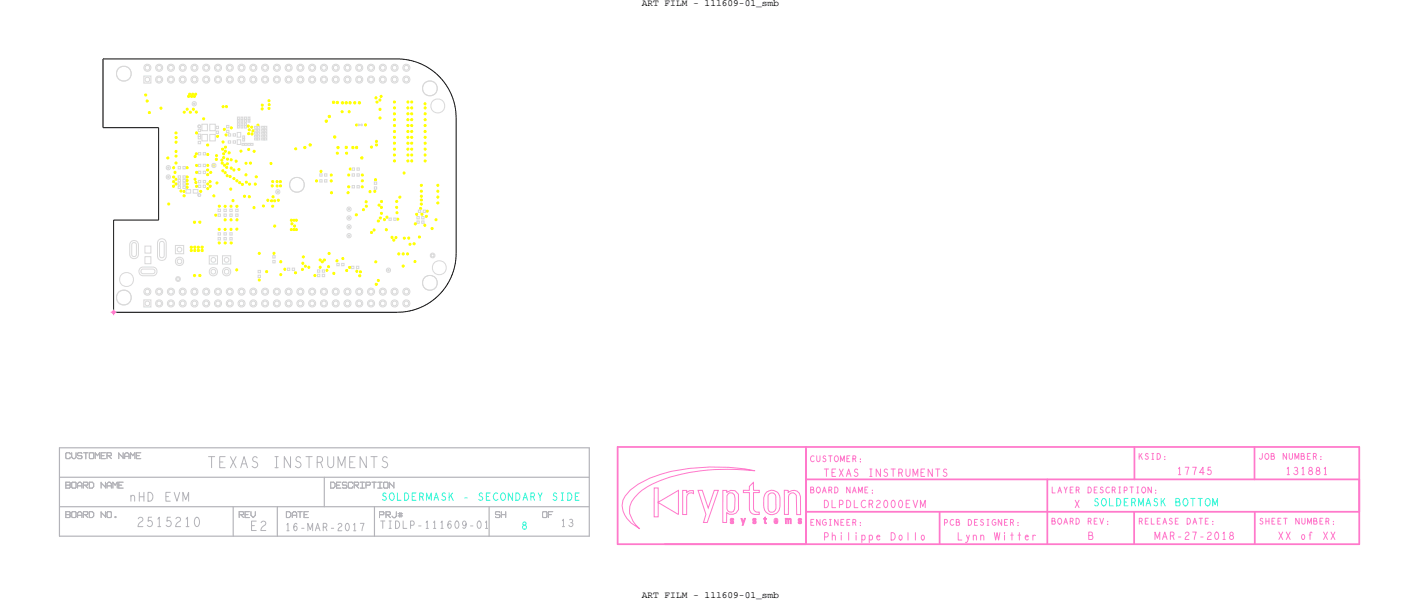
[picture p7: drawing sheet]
<svg xmlns="http://www.w3.org/2000/svg" width="306mm" height="130mm" viewBox="0 0 306 130" stroke-linecap="round" stroke-linejoin="round" font-family="sans-serif">
<!-- layer: Board Outline -->
<path d="M22.2 12.7v14.8zM22.2 12.7h63.5zM85.7 12.7a12.7 12.7 0 0 1 12.7 12.7M22.2 27.5h12zM34.2 27.5v19.9zM98.4 25.4v29.2zM24.5 47.4h9.7zM24.5 47.4v19.9zM98.4 54.6a12.7 12.7 0 0 1-12.7 12.7M24.5 67.3h61.2z" fill="none" stroke="#000" stroke-width=".22"/>
<!-- layer: Components -->
<g fill="none" stroke="#ff79cb" stroke-width=".38">
<path d="M133.3 96.3h160zM133.3 96.3v21zM173.9 97v20.3zM173.9 96.3v21zM244.8 96.3v7zM270.7 96.3v7zM293.3 96.3v21zM133.3 117.3h40.6zM143.4 117.3h149.9zM173.9 110.3h119.4zM173.9 103.3h119.4zM202.7 110.3v7z"/>
<path d="M226 103.3v14zM244.7 110.3v7zM270.8 110.3v7zM293.3 103.3v7z"/>
</g>
<g fill="none" stroke="#ff79cb" stroke-width=".22">
<path d="M136 105.6a22.5 22.5 0 0 1 12.8-4.6 44.6 44.6 0 0 1 14 .5 44.5 44.5 0 0 0-20.4 2.1 11.4 11.4 0 0 0-6.1 4.5 4.3 4.3 0 0 0 .9 5.1l.8 .8a6.2 6.2 0 0 1-3.8-5l.2-1.2 .5-.9zM141.2 105.2h.8v3.1l4.4-2.6-.1 5.2-4.3-2.6v3.1h-.8zM147.3 105.7h.9v.5l.6-.4 .8-.1v.7l-.4-.2-.5 .1-.4 .3-.1 .5v3.8h-.9zM150.6 105.7h.9l1.3 3.8 1.3-3.8h.9l-2.4 6.9h-.8l.5-1.7zM156 105.7h.8v.4l.9-.4 .9 .1 .7 .7 .1 3.3a1.6 1.6 0 0 1-2.6 .7v2.1h-.8zM157.1 106.5l.3-.3a1.12 1.12 0 0 1 1.1 .5l.1 .8-.1 2.2-.3 .6a.9 .9 0 0 1-.9 0 .9 .9 0 0 1-.4-.9v-2.5zM157.7 111.8l.4-.1 .2 .2-.2 .2-.2-.2-.1 .1a.42 .42 0 0 1 .5 .4 .42 .42 0 0 1-.3 .5l-.4-.1a.18 .18 0 0 1 .1-.3 .18 .18 0 0 1 .2 .2l.2-.1a.57 .57 0 0 1-.4-.8zM159.9 111.8h.2l.3 .7 .2-.8h.3l-.5 1.5h-.2l.1-.4zM160.4 105.7h1.3v-.9l.8-.8 .1 1.7h1.2v.5h-1.2v3.4a.96 .96 0 0 0 1.2 .8v.5h-1a1.25 1.25 0 0 1-1.1-1.4v-3.3h-1.3zM162.5 111.8h.5l.1 .2-.5-.1 .5 .4 .1 .3-.2 .3-.5-.1a.18 .18 0 0 1-.1-.1 .18 .18 0 0 1 .1-.2 .18 .18 0 0 1 .2 .2l.3-.1a.57 .57 0 0 1-.5-.8zM165 111.5h.2v.3h.2v.1h-.2l.1 1-.3-.2-.1-.8-.1-.1 .2-.1zM165.4 106.1a1.84 1.84 0 0 1 2.3 0l.2 .2a3.5 3.5 0 0 1 .4 2.9 1.76 1.76 0 0 1-1.9 1.7 1.76 1.76 0 0 1-1.6-1.9v-1.7l.3-.8z"/>
<path d="M165.9 106.5a.9 .9 0 0 1 1.1-.1 .9 .9 0 0 1 .4 1.1v2.1a.86 .86 0 0 1-.9 .8 .86 .86 0 0 1-.8-.9v-2.4zM167.1 111.8l.4-.1a.45 .45 0 0 1 .3 .7h-.6l.1 .3 .5-.2a.42 .42 0 0 1-.6 .3 .42 .42 0 0 1-.2-.6zM167.3 111.9h.3v.3h-.3zM169.2 105.7h.8l.1 .5a1.54 1.54 0 0 1 1.6-.4 1.54 1.54 0 0 1 1 1.2v3.9h-.8l-.1-4.2a.87 .87 0 0 0-.9-.5 .87 .87 0 0 0-.8 .8v3.9h-.8zM169.4 111.7l1.2 .1 .1 1.1h-.2v-.8l-.2-.2-.1 .1v.8l-.2 .1v-.8l-.2-.2-.1 .2v.8h-.2zM172.3 111.8h.5l.2 .1-.2 .2-.3-.2-.1 .2a.42 .42 0 0 1 .5 .3 .42 .42 0 0 1-.3 .5l-.3-.1a.18 .18 0 0 1 0-.3 .18 .18 0 0 1 .3 .2l.2-.1a.57 .57 0 0 1-.5-.8z"/>
</g>
<g fill="none" stroke="#b3b3b9" stroke-width=".22">
<path d="M14.2 98.7l.2 .2zM14.2 97.7v1zM14.4 98.9h.6zM14.4 97.6l-.2 .1zM14.4 97.6h.6zM15 97.6l.1 .1zM15.1 98.7l-.1 .2zM15.1 98.5v.2zM15.1 97.7v.2zM15.5 98.5l.3 .4zM15.5 97.6v.9zM15.8 98.9h.3z"/>
<path d="M16.4 97.6v.9zM16.4 98.5l-.3 .4zM16.7 98.1l.2 .1zM16.7 97.7v.4zM16.7 98.7l.2 .2zM16.9 97.6h.6zM16.9 98.9h.6zM16.9 98.2h.6zM16.9 97.6l-.2 .1zM17.5 97.6l.2 .1zM17.5 98.2l.2 .2zM17.7 98.7l-.2 .2z"/>
<path d="M17.7 98.4v.3zM18 97.6h.5zM18.5 97.6v1.3zM18.5 97.6h.5zM19.3 97.7v1zM19.3 98.7l.1 .2zM19.4 97.6h.7zM19.4 97.6l-.1 .1zM19.4 98.9h.7zM20.1 97.6l.1 .1zM20.2 98.7l-.1 .2zM20.2 97.7v1z"/>
<path d="M20.5 97.6l.5 .6zM20.5 97.6v1.3zM21.5 97.6l-.5 .6zM21.5 97.6v1.3zM21.8 98.2h.7zM21.8 97.6h1zM21.8 97.6v1.3zM21.8 98.9h1zM23.1 97.6h.8zM23.1 97.6v1.3zM23.1 98.2h.8zM23.4 98.2l.6 .7z"/>
<path d="M23.9 98.2l.1-.1zM23.9 97.6l.1 .1zM24 97.7v.4zM25.6 97.6v1.3zM25.6 97.7l1 1zM26.6 97.6v1.3zM26.9 97.9l.3-.3zM26.9 98.4h.9zM26.9 97.9v1zM27.2 97.6h.3zM27.5 97.6l.3 .3zM27.8 97.9v1z"/>
<path d="M28.2 97.6l.5 .6zM28.2 97.6v1.3zM29.1 97.6l-.4 .6zM29.1 97.6v1.3zM29.4 98.2h.7zM29.4 97.6h1zM29.4 97.6v1.3zM29.4 98.9h1zM14.2 104.6h.8zM14.2 103.9h.8zM14.2 110.3h.8zM14.2 103.9v1.3z"/>
<path d="M14.2 105.2h.8zM14.2 110.3v1.3zM14.2 111.6h.8zM14.2 110.9h.8zM15 104.6l.1-.2zM15 110.9l.1-.1zM15 103.9l.1 .2zM15 104.6l.1 .1zM15 110.3l.1 .1zM15 110.9l.1 .2zM15.1 105l-.1 .2zM15.1 111.4l-.1 .2z"/>
<path d="M15.1 104.1v.3zM15.1 104.7v.3zM15.1 110.4v.4zM15.1 111.1v.3zM15.5 104.1v.9zM15.5 105l.1 .2zM15.5 110.4v1zM15.5 111.4l.1 .2zM15.6 103.9l-.1 .2zM15.6 105.2h.7zM15.6 110.3l-.1 .1zM15.6 111.6h.7z"/>
<path d="M15.6 103.9h.7zM15.6 110.3h.7zM16.3 103.9l.1 .2zM16.3 110.3l.1 .1zM16.4 104.1v.9zM16.4 110.4v1zM16.4 105l-.1 .2zM16.4 111.4l-.1 .2zM16.7 104.2v1zM16.7 104.7h1zM16.7 110.6l.4-.3zM16.7 110.6v1z"/>
<path d="M16.7 111.1h1zM16.7 104.2l.4-.3zM17.1 103.9h.3zM17.1 110.3h.3zM17.4 103.9l.3 .3zM17.4 110.3l.3 .3zM17.7 104.2v1zM17.7 110.6v1zM18 103.9v1.3zM18 104.6h.8zM18 110.3h.8zM18 110.3v1.3z"/>
<path d="M18 103.9h.8zM18 110.9h.8zM18.3 104.6l.6 .6zM18.3 110.9l.6 .7zM18.8 103.9l.1 .2zM18.8 110.3l.1 .1zM18.9 104.1v.3zM18.9 110.8l-.1 .1zM18.9 110.4v.4zM18.9 104.4l-.1 .2zM19.3 103.9v1.3zM19.3 105.2h.6z"/>
<path d="M19.3 110.3v1.3zM19.3 111.6h.6zM19.3 103.9h.6zM19.3 110.3h.6zM19.9 103.9l.3 .3zM19.9 110.3l.3 .3zM20.2 104.2v.7zM20.2 110.6v.6zM20.2 104.9l-.3 .3zM20.2 111.2l-.3 .4zM21.8 103.9v1.3zM21.8 110.3v1.3z"/>
<path d="M21.8 110.4l1 1zM21.8 104.1l1 .9zM22.8 103.9v1.3zM22.8 110.3v1.3zM23.1 104.2v1zM23.1 104.7h.9zM23.1 110.4v1zM23.1 111.4l.1 .2zM23.1 104.2l.3-.3zM23.2 110.3l-.1 .1zM23.2 111.6h.7zM23.2 110.3h.7z"/>
<path d="M23.4 103.9h.3zM23.7 103.9l.3 .3zM23.9 110.3l.1 .1zM24 111.4l-.1 .2zM24 104.2v1zM24 110.4v1zM24.4 103.9v1.3zM24.4 103.9l.4 .7zM24.8 111.4h.2zM24.8 111.4v.2zM24.8 111.6h.2zM25 111.4v.2z"/>
<path d="M25.3 103.9l-.5 .7zM25.3 103.9v1.3zM25.6 105.2h1zM25.6 103.9v1.3zM25.6 103.9h1zM25.6 104.6h.7zM51.6 110.3h.8zM51.6 110.3v1.3zM51.6 110.9h.8zM51.9 110.9l.7 .7zM52.4 110.9l.2-.1zM52.4 110.3l.2 .1z"/>
<path d="M52.6 110.4v.4zM52.9 110.3h.9zM52.9 110.3v1.3zM52.9 110.9h.6zM52.9 111.6h.9zM54.2 110.3v.8zM55.1 110.3v.8zM61.8 110.3v1.3zM61.8 111.6h.6zM61.8 110.3h.6zM62.4 110.3l.3 .3zM62.7 110.6v.6z"/>
<path d="M62.7 111.2l-.3 .4zM63.1 110.6l.3-.3zM63.1 110.6v1zM63.1 111.1h.9zM63.4 110.3h.3zM63.7 110.3l.3 .3zM64 110.6v1zM64.3 110.3h.4zM64.7 110.3h.5zM64.7 110.3v1.3zM65.6 110.3h.9zM65.6 110.3v1.3z"/>
<path d="M65.6 110.9h.6zM65.6 111.6h.9zM71.3 103.9h.7zM71.3 103.9v1.3zM71.3 105.2h.7zM72 103.9l.3 .3zM72.3 104.9l-.3 .3zM72.3 104.2v.7zM72.6 104.6h.7zM72.6 103.9h1zM72.6 103.9v1.3zM72.6 105.2h1z"/>
<path d="M73.9 104.4l.1 .2zM73.9 104.1l.1-.2zM73.9 104.1v.3zM73.9 105l.1 .2zM74 103.9h.7zM74 105.2h.7zM74 104.6h.7zM74.7 103.9l.1 .2zM74.7 104.6l.1 .1zM74.8 105l-.1 .2zM74.8 104.7v.3zM75.2 105l.1 .2z"/>
<path d="M75.2 104.1v.9zM75.3 105.2h.6zM75.3 103.9l-.1 .2zM75.3 103.9h.6zM75.9 103.9l.2 .2zM76.1 104.9v.1zM76.1 104.1v.1zM76.1 105l-.2 .2zM76.4 103.9h.8zM76.4 103.9v1.3zM76.4 104.6h.8zM76.8 104.6l.6 .6z"/>
<path d="M77.2 104.6l.2-.2zM77.2 103.9l.2 .2zM77.4 104.1v.3zM77.7 105.2h.9zM77.7 103.9h.9zM78.2 103.9v1.3zM79 103.9h.8zM79 103.9v1.3zM79 104.6h.8zM79.8 103.9l.1 .2zM79.9 104.4l-.1 .2zM79.9 104.1v.3z"/>
<path d="M80.2 103.9h.5zM80.7 103.9h.5zM80.7 103.9v1.3zM81.5 105.2h.9zM81.5 103.9h.9zM81.9 110.3h.8zM81.9 110.3v1.3zM81.9 110.9h.8zM82 103.9v1.3zM82.7 110.3l.1 .2zM82.8 104.1v.9zM82.8 105l.1 .2z"/>
<path d="M82.8 110.8l-.1 .1zM82.8 110.5v.3zM82.9 103.9h.7zM82.9 103.9l-.1 .2zM82.9 105.2h.7zM83.3 110.3h.8zM83.3 110.3v1.3zM83.3 110.9h.8zM83.6 103.9l.1 .2zM83.6 110.9l.6 .7zM83.7 105l-.1 .2zM83.7 104.1v.9z"/>
<path d="M84 103.9v1.3zM84 104.1l1 .9zM84.1 110.9l.1-.1zM84.1 110.3l.1 .2zM84.2 110.5v.3zM85 103.9v1.3zM85.5 110.3v1zM85.9 111.2h1zM85.9 110.7h1zM86.2 110.5v1zM86.5 110.5v1zM106.9 110.4l.2-.1z"/>
<path d="M106.9 110.4v.4zM106.9 111.4l.2 .2zM106.9 110.8l.2 .1zM107.1 110.3h.6zM107.1 111.6h.6zM107.1 110.9h.6zM107.7 110.9l.1 .2zM107.7 110.3l.1 .1zM107.8 111.1v.3zM107.8 111.4l-.1 .2zM108.2 110.3v1.3zM108.2 110.9h.9z"/>
<path d="M109.1 110.3v1.3zM117.1 110.4v1zM117.1 111.4l.1 .2zM117.2 110.3h.7zM117.2 110.3l-.1 .1zM117.2 111.6h.7zM117.9 110.3l.1 .1zM118 111.4l-.1 .2zM118 110.4v1zM118.3 110.3h1zM118.3 110.3v1.3zM118.3 110.9h.7z"/>
</g>
<path d="M12.8 96.5v19.1zM12.8 96.5h114.3zM127.2 96.5v19.1zM12.8 102.9h114.3zM12.8 115.6h114.4zM12.8 109.2h114.3zM50.3 109.2v6.4zM59.8 109.2v6.4zM70 102.9v6.3zM80.8 109.2v6.4zM105.5 109.2v6.4z" fill="none" stroke="#b3b3b9" stroke-width=".25"/>
<!-- layer: Nets -->
<g fill="none" stroke="#d9d9d9" stroke-width=".22">
<path d="M31 16.4h1.6v1.5h-1.6zM36.2 38.1l.1-.1 .2 .2-.2 .1zM36.2 36.1l.1-.1 .2 .2-.2 .1zM38.4 37.9h.6v.5h-.6zM38.4 35.9h.6v.5h-.6zM38.4 39.4h.6v.5h-.6zM38.4 38.7h.6v.5h-.6zM39.5 39.4h.5v.5h-.5zM39.5 38.7h.5v.5h-.5zM39.5 35.9h.5v.5h-.5zM39.5 37.9h.5v.5h-.5zM41.8 22.3l.1-.1 .1 .2-.1 .1z"/>
<path d="M42.8 29.4h.5v.5h-.5zM42.8 28.9h.5v.5h-.5zM42.8 30.5h.5v.5h-.5zM42.8 27.9h.5v.5h-.5zM42.8 27h.4v.5h-.4zM42.8 36.9h.5v.5h-.5zM42.8 35.4h.5v.5h-.5zM42.8 39.9h.5v.5h-.5zM42.8 38.9h.5v.5h-.5zM42.8 32.9h.5v.5h-.5zM43.6 29h1.2v1.4h-1.2zM43.6 26.8h1.2v1.4h-1.2z"/>
<path d="M43.9 32.9h.5v.5h-.5zM43.9 39.9h.5v.5h-.5zM43.9 38.9h.5v.5h-.5zM43.9 35.4h.5v.5h-.5zM43.9 36.9h.5v.5h-.5zM45.3 29h1.2v1.4h-1.2zM45.3 26.8h1.2v1.4h-1.2zM46 35.6l.2-.1 .1 .2-.1 .1zM46.6 27.2h.5v.5h-.5zM46.6 28.3h.5v.5h-.5zM48.9 28.1h.5v.5h-.5zM48.9 27h.5v.5h-.5z"/>
<path d="M49.3 30.4h.5v.5h-.5zM49.3 28.8h.5v.5h-.5zM50.3 30.4h.5v.5h-.5zM50.3 28.8h.5v.5h-.5zM51.2 28.5h.7v1.1h-.7zM51.2 30.1h.7v1h-.7zM51.2 25.8h.4v.5h-.4zM51.2 25.2h.4v.5h-.4zM51.2 26.5h.4v.5h-.4zM51.2 27.1h.4v.5h-.4zM52 25.8h.4v.5h-.4zM52 25.2h.4v.5h-.4z"/>
<path d="M52 26.5h.4v.5h-.4zM52 27.1h.4v.5h-.4zM52.2 30.9h.5v.4h-.5zM52.4 29.3h.4v.5h-.4zM52.4 29.9h.4v.5h-.4zM52.8 26.5h.4v.5h-.4zM52.8 27.1h.4v.5h-.4zM52.8 25.8h.4v.5h-.4zM52.8 25.2h.4v.5h-.4zM52.8 30.9h.5v.4h-.5zM53.5 30.9h.5v.4h-.5zM53.5 25.8h.4v.5h-.4z"/>
<path d="M53.5 25.2h.4v.5h-.4zM54.1 30.9h.5v.4h-.5zM54.9 27.2h.6v.4h-.6zM54.9 27.9h.6v.4h-.6zM54.9 29.1h.6v.4h-.6zM54.9 29.8h.6v.4h-.6zM54.9 28.5h.6v.4h-.6zM55.5 27.2h.6v.4h-.6zM55.5 27.9h.6v.4h-.6zM55.5 29.1h.6v.4h-.6zM55.5 29.8h.6v.4h-.6zM55.5 28.5h.6v.4h-.6z"/>
<path d="M56.5 27.2h.5v.4h-.5zM56.5 27.9h.5v.4h-.5zM56.5 29.8h.5v.4h-.5zM56.5 29.1h.5v.4h-.5zM56.5 28.5h.5v.4h-.5zM57.1 27.2h.5v.4h-.5zM57.1 27.9h.5v.4h-.5zM57.1 29.8h.5v.4h-.5zM57.1 29.1h.5v.4h-.5zM57.1 28.5h.5v.4h-.5zM69 37.5h.5v.5h-.5zM69 38.7h.5v.5h-.5z"/>
<path d="M70 37.5h.5v.5h-.5zM70 38.7h.5v.5h-.5zM76 36.2h.5v.5h-.5zM76 37.5h.5v.5h-.5zM77 36.2h.5v.5h-.5zM77 37.5h.5v.5h-.5zM77.3 26.8l.3 .2-.3 .1zM77.8 26.9l.3-.1 .1 .2-.2 .1zM80.8 39.2h.5v.5h-.5zM28.4 52a.95 .95 0 0 1 1.5 .8v2a.94 .94 0 0 1-1 1 .94 .94 0 0 1-.9-1v-2zM28.5 52.5l.6-.2 .3 .5v2l-.3 .5-.6-.2-.1-.3zM30.1 57.9l.8-.3h2a.94 .94 0 0 1 1 .9 .94 .94 0 0 1-1 .9h-2a.94 .94 0 0 1-.8-.5 .94 .94 0 0 1 0-1z"/>
<path d="M30.6 58.1l2.3-.1 .4 .1 .1 .5-.5 .4h-2l-.5-.4zM31.3 55.3h1.3v1.5h-1.3zM31.3 53h1.3v1.6h-1.3zM34.4 51.6a.95 .95 0 0 1 1.5 .8v2.8a.94 .94 0 0 1-1 .9 .94 .94 0 0 1-.9-.9v-2.8zM34.5 52.2l.6-.2 .3 .5v2.6l-.3 .5-.6-.2-.1-.3zM37.8 52.9h1.8v1.8h-1.8zM38.2 59.9h.4v.5h-.4zM38.4 40.1h.6v.5h-.6zM39.5 40.1h.5v.5h-.5zM40.1 40.9h1v.7h-1zM41.7 40.9h1v.7h-1zM42.8 41.8h.4v.5h-.4z"/>
<path d="M45.1 55.1h1.8v1.8h-1.8zM47.1 50.2h.5v.5h-.5zM47.1 51.2h.5v.5h-.5zM47.1 45.1h.5v.5h-.5zM47.1 46.1h.5v.5h-.5zM48 55.1h1.8v1.8h-1.8zM48.3 45.1h.5v.5h-.5zM48.3 50.2h.5v.5h-.5zM48.3 51.2h.5v.5h-.5zM48.3 46.1h.5v.5h-.5zM49.6 45.1h.5v.5h-.5zM49.6 50.2h.5v.5h-.5z"/>
<path d="M49.6 51.2h.5v.5h-.5zM49.6 46.1h.5v.5h-.5zM50.9 45.1h.5v.5h-.5zM50.9 46.1h.5v.5h-.5zM55.7 58.3h.5v.5h-.5zM55.7 59.3h.5v.5h-.5zM58.9 55.1h.5v.5h-.5zM58.9 56.1h.5v.6h-.5zM59.8 41.3l.1-.1 .2 .2-.2 .1zM62 57.8h.5v.5h-.5zM63.1 57.8h.5v.5h-.5zM68.5 59.1h.5v.5h-.5z"/>
<path d="M68.5 58.2h.5v.5h-.5zM69.5 58.2h.6v.5h-.6zM69.5 59.1h.6v.5h-.6zM72.7 56.8h.5v.5h-.5zM73.7 56.8h.5v.5h-.5zM75.2 46.9l.1-.1 .1 .3h-.1zM75.2 45l.1-.1 .1 .3h-.1zM75.2 48.8l.1-.1 .1 .3h-.1zM75.2 50.7l.1-.1 .1 .3-.1 .1zM75.9 57.4h.5v.5h-.5zM76 40h.5v.5h-.5zM76.9 57.4h.5v.5h-.5z"/>
<path d="M77 40h.5v.5h-.5zM80.8 40.3h.5v.5h-.5zM83.7 58.2l.1-.1 .2 .2-.2 .1zM83.9 47h.5v.5h-.5zM85 47h.5v.5h-.5zM90 47.6h.5v.5h-.5zM90 46.7h.5v.5h-.5zM90.3 45.3h.5v.5h-.5zM91 46.7h.5v.5h-.5zM91 47.6h.5v.5h-.5zM91.3 45.3h.5v.5h-.5zM93.1 54.9h.5v.4h-.5z"/>
<path d="M31 64.6h1.6v1.6h-1.6z"/>
<circle cx="26.7" cy="15.9" r="1.6"/>
<circle cx="31.8" cy="17.1" r=".51"/>
<circle cx="31.8" cy="14.6" r=".51"/>
<circle cx="31.8" cy="14.6" r=".77"/>
<circle cx="34.3" cy="14.6" r=".51"/>
<circle cx="34.3" cy="17.1" r=".51"/>
<circle cx="34.3" cy="17.2" r=".77"/>
<circle cx="34.3" cy="14.6" r=".77"/>
<circle cx="36.9" cy="17.1" r=".51"/>
<circle cx="36.9" cy="14.6" r=".51"/>
<circle cx="36.9" cy="17.2" r=".77"/>
<circle cx="36.9" cy="14.6" r=".77"/>
<circle cx="39.4" cy="14.6" r=".51"/>
<circle cx="39.4" cy="17.1" r=".51"/>
<circle cx="39.4" cy="14.6" r=".77"/>
<circle cx="39.4" cy="17.2" r=".77"/>
<circle cx="42" cy="14.6" r=".51"/>
<circle cx="42" cy="17.1" r=".51"/>
<circle cx="42" cy="17.2" r=".77"/>
<circle cx="42" cy="14.6" r=".77"/>
<circle cx="44.5" cy="14.6" r=".51"/>
<circle cx="44.5" cy="17.1" r=".51"/>
<circle cx="44.5" cy="14.6" r=".77"/>
<circle cx="44.5" cy="17.2" r=".77"/>
<circle cx="47" cy="14.6" r=".51"/>
<circle cx="47" cy="17.1" r=".51"/>
<circle cx="47" cy="14.6" r=".77"/>
<circle cx="47" cy="17.2" r=".77"/>
<circle cx="49.6" cy="14.6" r=".51"/>
<circle cx="49.6" cy="17.1" r=".51"/>
<circle cx="49.6" cy="14.6" r=".77"/>
<circle cx="49.6" cy="17.2" r=".77"/>
<circle cx="52.1" cy="17.1" r=".51"/>
<circle cx="52.1" cy="14.6" r=".51"/>
<circle cx="52.1" cy="14.6" r=".77"/>
<circle cx="52.1" cy="17.2" r=".77"/>
<circle cx="54.7" cy="17.1" r=".51"/>
<circle cx="54.7" cy="14.6" r=".51"/>
<circle cx="54.7" cy="14.6" r=".77"/>
<circle cx="54.7" cy="17.2" r=".77"/>
<circle cx="57.2" cy="14.6" r=".51"/>
<circle cx="57.2" cy="17.1" r=".51"/>
<circle cx="57.2" cy="17.2" r=".77"/>
<circle cx="57.2" cy="14.6" r=".77"/>
<circle cx="59.7" cy="14.6" r=".51"/>
<circle cx="59.7" cy="17.1" r=".51"/>
<circle cx="59.7" cy="14.6" r=".77"/>
<circle cx="59.7" cy="17.2" r=".77"/>
<circle cx="62.3" cy="17.1" r=".51"/>
<circle cx="62.3" cy="14.6" r=".51"/>
<circle cx="62.3" cy="14.6" r=".77"/>
<circle cx="62.3" cy="17.2" r=".77"/>
<circle cx="64.8" cy="17.1" r=".51"/>
<circle cx="64.8" cy="14.6" r=".51"/>
<circle cx="64.8" cy="14.6" r=".77"/>
<circle cx="64.8" cy="17.2" r=".77"/>
<circle cx="67.4" cy="14.6" r=".51"/>
<circle cx="67.4" cy="17.1" r=".51"/>
<circle cx="67.4" cy="17.2" r=".77"/>
<circle cx="67.4" cy="14.6" r=".77"/>
<circle cx="69.9" cy="17.1" r=".51"/>
<circle cx="69.9" cy="14.6" r=".51"/>
<circle cx="69.9" cy="14.6" r=".77"/>
<circle cx="69.9" cy="17.2" r=".77"/>
<circle cx="72.4" cy="14.6" r=".51"/>
<circle cx="72.4" cy="17.1" r=".51"/>
<circle cx="72.4" cy="14.6" r=".77"/>
<circle cx="72.4" cy="17.2" r=".77"/>
<circle cx="75" cy="14.6" r=".51"/>
<circle cx="75" cy="17.1" r=".51"/>
<circle cx="75" cy="14.6" r=".77"/>
<circle cx="75" cy="17.2" r=".77"/>
<circle cx="77.5" cy="14.6" r=".51"/>
<circle cx="77.5" cy="17.1" r=".51"/>
<circle cx="77.5" cy="17.2" r=".77"/>
<circle cx="77.5" cy="14.6" r=".77"/>
<circle cx="80.1" cy="17.1" r=".51"/>
<circle cx="80.1" cy="14.6" r=".51"/>
<circle cx="80.1" cy="14.6" r=".77"/>
<circle cx="80.1" cy="17.2" r=".77"/>
<circle cx="82.6" cy="17.1" r=".51"/>
<circle cx="82.6" cy="14.6" r=".51"/>
<circle cx="82.6" cy="17.2" r=".77"/>
<circle cx="82.6" cy="14.6" r=".77"/>
<circle cx="85.1" cy="17.1" r=".51"/>
<circle cx="85.1" cy="14.6" r=".51"/>
<circle cx="85.1" cy="14.6" r=".77"/>
<circle cx="85.1" cy="17.2" r=".77"/>
<circle cx="87.7" cy="14.6" r=".51"/>
<circle cx="87.7" cy="17.1" r=".51"/>
<circle cx="87.7" cy="17.2" r=".77"/>
<circle cx="87.7" cy="14.6" r=".77"/>
<circle cx="92.8" cy="19.1" r="1.6"/>
<circle cx="36.3" cy="36.1" r=".46"/>
<circle cx="36.3" cy="38.2" r=".46"/>
<circle cx="41.9" cy="22.4" r=".46"/>
<circle cx="46.1" cy="35.7" r=".46"/>
<circle cx="64.1" cy="39.8" r="1.6"/>
<circle cx="94.5" cy="22.8" r="1.51"/>
<circle cx="38.7" cy="56.3" r=".89"/>
<circle cx="38.7" cy="53.8" r=".51"/>
<circle cx="38.7" cy="56.3" r=".51"/>
<circle cx="46" cy="58.6" r=".89"/>
<circle cx="46" cy="56" r=".51"/>
<circle cx="46" cy="58.6" r=".51"/>
<circle cx="48.9" cy="58.6" r=".89"/>
<circle cx="48.9" cy="56" r=".51"/>
<circle cx="48.9" cy="58.6" r=".51"/>
<circle cx="59.9" cy="41.4" r=".46"/>
<circle cx="75.3" cy="47" r=".46"/>
<circle cx="75.3" cy="48.9" r=".46"/>
<circle cx="75.3" cy="50.8" r=".46"/>
<circle cx="75.3" cy="45.1" r=".46"/>
<circle cx="83.8" cy="58.2" r=".46"/>
<circle cx="93.3" cy="55.1" r=".51"/>
<circle cx="94.8" cy="57.7" r="1.51"/>
<circle cx="26.7" cy="64.1" r="1.6"/>
<circle cx="27.3" cy="60.3" r="1.51"/>
<circle cx="31.8" cy="62.9" r=".51"/>
<circle cx="31.8" cy="65.4" r=".51"/>
<circle cx="31.8" cy="62.9" r=".77"/>
<circle cx="34.3" cy="65.4" r=".51"/>
<circle cx="34.3" cy="62.9" r=".51"/>
<circle cx="34.3" cy="65.4" r=".77"/>
<circle cx="34.3" cy="62.9" r=".77"/>
<circle cx="36.9" cy="62.9" r=".51"/>
<circle cx="36.9" cy="65.4" r=".51"/>
<circle cx="36.9" cy="62.9" r=".77"/>
<circle cx="36.9" cy="65.4" r=".77"/>
<circle cx="38.4" cy="60.2" r=".51"/>
<circle cx="39.4" cy="65.4" r=".51"/>
<circle cx="39.4" cy="62.9" r=".51"/>
<circle cx="39.4" cy="62.9" r=".77"/>
<circle cx="39.4" cy="65.4" r=".77"/>
<circle cx="42" cy="65.4" r=".51"/>
<circle cx="42" cy="62.9" r=".51"/>
<circle cx="42" cy="65.4" r=".77"/>
<circle cx="42" cy="62.9" r=".77"/>
<circle cx="44.5" cy="65.4" r=".51"/>
<circle cx="44.5" cy="62.9" r=".51"/>
<circle cx="44.5" cy="65.4" r=".77"/>
<circle cx="44.5" cy="62.9" r=".77"/>
<circle cx="47" cy="65.4" r=".51"/>
<circle cx="47" cy="62.9" r=".51"/>
<circle cx="47" cy="65.4" r=".77"/>
<circle cx="47" cy="62.9" r=".77"/>
<circle cx="49.6" cy="65.4" r=".51"/>
<circle cx="49.6" cy="62.9" r=".51"/>
<circle cx="49.6" cy="65.4" r=".77"/>
<circle cx="49.6" cy="62.9" r=".77"/>
<circle cx="52.1" cy="62.9" r=".51"/>
<circle cx="52.1" cy="65.4" r=".51"/>
<circle cx="52.1" cy="62.9" r=".77"/>
<circle cx="52.1" cy="65.4" r=".77"/>
<circle cx="54.7" cy="65.4" r=".51"/>
<circle cx="54.7" cy="62.9" r=".51"/>
<circle cx="54.7" cy="62.9" r=".77"/>
<circle cx="54.7" cy="65.4" r=".77"/>
<circle cx="57.2" cy="65.4" r=".51"/>
<circle cx="57.2" cy="62.9" r=".51"/>
<circle cx="57.2" cy="62.9" r=".77"/>
<circle cx="57.2" cy="65.4" r=".77"/>
<circle cx="59.7" cy="62.9" r=".51"/>
<circle cx="59.7" cy="65.4" r=".51"/>
<circle cx="59.7" cy="65.4" r=".77"/>
<circle cx="59.7" cy="62.9" r=".77"/>
<circle cx="62.3" cy="62.9" r=".51"/>
<circle cx="62.3" cy="65.4" r=".51"/>
<circle cx="62.3" cy="65.4" r=".77"/>
<circle cx="62.3" cy="62.9" r=".77"/>
<circle cx="64.8" cy="65.4" r=".51"/>
<circle cx="64.8" cy="62.9" r=".51"/>
<circle cx="64.8" cy="62.9" r=".77"/>
<circle cx="64.8" cy="65.4" r=".77"/>
<circle cx="67.4" cy="65.4" r=".51"/>
<circle cx="67.4" cy="62.9" r=".51"/>
<circle cx="67.4" cy="62.9" r=".77"/>
<circle cx="67.4" cy="65.4" r=".77"/>
<circle cx="69.9" cy="62.9" r=".51"/>
<circle cx="69.9" cy="65.4" r=".51"/>
<circle cx="69.9" cy="62.9" r=".77"/>
<circle cx="69.9" cy="65.4" r=".77"/>
<circle cx="72.4" cy="62.9" r=".51"/>
<circle cx="72.4" cy="65.4" r=".51"/>
<circle cx="72.4" cy="62.9" r=".77"/>
<circle cx="72.4" cy="65.4" r=".77"/>
<circle cx="75" cy="65.4" r=".51"/>
<circle cx="75" cy="62.9" r=".51"/>
<circle cx="75" cy="62.9" r=".77"/>
<circle cx="75" cy="65.4" r=".77"/>
<circle cx="77.5" cy="62.9" r=".51"/>
<circle cx="77.5" cy="65.4" r=".51"/>
<circle cx="77.5" cy="62.9" r=".77"/>
<circle cx="77.5" cy="65.4" r=".77"/>
<circle cx="80.1" cy="62.9" r=".51"/>
<circle cx="80.1" cy="65.4" r=".51"/>
<circle cx="80.1" cy="62.9" r=".77"/>
<circle cx="80.1" cy="65.4" r=".77"/>
<circle cx="82.6" cy="65.4" r=".51"/>
<circle cx="82.6" cy="62.9" r=".51"/>
<circle cx="82.6" cy="65.4" r=".77"/>
<circle cx="82.6" cy="62.9" r=".77"/>
<circle cx="85.1" cy="62.9" r=".51"/>
<circle cx="85.1" cy="65.4" r=".51"/>
<circle cx="85.1" cy="65.4" r=".77"/>
<circle cx="85.1" cy="62.9" r=".77"/>
<circle cx="87.7" cy="62.9" r=".51"/>
<circle cx="87.7" cy="65.4" r=".51"/>
<circle cx="87.7" cy="65.4" r=".77"/>
<circle cx="87.7" cy="62.9" r=".77"/>
<circle cx="92.8" cy="61" r="1.6"/>
</g>
<g fill="none" stroke="#ff0" stroke-width=".22">
<path d="M31.3 20.3h.3v.3h-.3zM31.3 20.4l.2 .1zM31.6 21.6h.3v.3h-.3zM31.7 21.7l.1 .1zM32.1 24.1h.3v.3h-.3zM32.1 24.2l.2 .1zM34.6 23.2h.3v.3h-.3zM34.6 23.3l.2 .1zM36 33.9h.4v.3h-.4zM36.1 34l.2 .1zM37.3 40h.3v.3h-.3zM37.3 38h.3v.3h-.3z"/>
<path d="M37.3 39h.3v.3h-.3zM37.3 36h.3v.3h-.3zM37.4 38.1l.2 .1zM37.4 39.1l.2 .1zM37.4 36.1l.2 .1zM37.6 37h.3v.3h-.3zM37.7 37.1l.2 .1zM37.8 38.5h.3v.3h-.3zM37.8 39.5h.3v.3h-.3zM37.8 28.5h.4v.3h-.4zM37.8 32.5h.4v.3h-.4zM37.8 35h.4v.3h-.4z"/>
<path d="M37.8 33.5h.4v.3h-.4zM37.8 30.5h.4v.3h-.4zM37.8 29.5h.4v.3h-.4zM37.9 38.6l.2 .1zM37.9 39.6l.2 .1zM37.9 28.6l.2 .1zM37.9 32.6l.2 .1zM37.9 35.1l.2 .1zM37.9 33.6l.2 .1zM37.9 30.6l.2 .1zM37.9 29.6l.2 .1zM39.6 24h.3v.3h-.3z"/>
<path d="M39.7 24.1l.1 .1zM40.2 38.8h.3v.3h-.3zM40.2 23.4h.4v.3h-.4zM40.2 39.5h.4v.3h-.4zM40.2 36h.4v.3h-.4zM40.2 38h.4v.3h-.4zM40.3 38.9l.2 .1zM40.3 23.5l.2 .1zM40.3 39.6l.2 .1zM40.3 36.1l.2 .1zM40.3 38.1l.2 .1zM40.5 20.6h.4v.3h-.4z"/>
<path d="M40.6 20.7l.2 .1zM40.7 20.1h.4v.4h-.4zM40.8 20.2l.2 .1zM40.9 24h.3v.3h-.3zM41 24.1l.2 .1zM41.2 20.6h.3v.3h-.3zM41.2 20.7l.2 .1zM41.4 20.1h.4v.4h-.4zM41.5 20.2l.2 .1zM41.6 23.4h.3v.3h-.3zM41.6 23.5l.2 .1zM41.8 20.6h.3v.3h-.3z"/>
<path d="M41.9 20.7l.2 .1zM41.9 38.5h.4v.3h-.4zM41.9 33.6h.4v.3h-.4zM42 38.6l.2 .1zM42 33.7l.2 .1zM42 20.1h.4v.4h-.4zM42.1 39.2h.3v.3h-.3zM42.1 20.2l.2 .1zM42.2 39.3l.2 .1zM42.2 33h.3v.3h-.3zM42.2 24h.3v.3h-.3zM42.2 28.5h.4v.3h-.4z"/>
<path d="M42.2 37h.4v.3h-.4zM42.2 35.5h.4v.3h-.4zM42.3 33.1l.1 .1zM42.3 24.1l.2 .1zM42.3 28.6l.2 .1zM42.3 37.1l.2 .1zM42.3 35.6l.2 .1zM43.8 25.4h.3v.4h-.3zM43.9 25.6l.1 .1zM44.6 31.1h.4v.3h-.4zM44.6 37.5h.4v.3h-.4zM44.6 36.5h.4v.3h-.4z"/>
<path d="M44.7 35.5h.3v.3h-.3zM44.7 39.5h.3v.3h-.3zM44.7 33.1h.3v.4h-.3zM44.7 31.2l.2 .1zM44.7 37.6l.2 .1zM44.7 36.6l.2 .1zM44.7 35.6l.2 .1zM44.7 39.6l.2 .1zM44.7 33.2l.2 .1zM45.2 39h.3v.3h-.3zM45.2 40h.3v.3h-.3zM45.2 39.1l.2 .1z"/>
<path d="M45.3 37h.3v.3h-.3zM45.4 37.1l.2 .1zM46 35.5h.3v.3h-.3zM46 35.6l.2 .1zM46.5 34.2h.4v.3h-.4zM46.5 33.4h.4v.3h-.4zM46.6 34.3l.2 .1zM46.6 33.5l.2 .1zM46.6 39.3h.4v.3h-.4zM46.7 39.4l.2 .1zM46.8 29.2h.3v.3h-.3zM46.9 29.3l.1 .1z"/>
<path d="M47.7 34.4h.4v.3h-.4zM47.8 35h.3v.3h-.3zM47.8 34.5l.2 .1zM47.9 32h.3v.3h-.3zM47.9 35.1l.1 .1zM47.9 36.6h.3v.4h-.3zM47.9 32.1l.2 .1zM48 30.4h.3v.4h-.3zM48 22.8h.3v.3h-.3zM48 36.8h.2zM48 30.6h.2zM48 22.9l.2 .1z"/>
<path d="M48.1 33h.3v.3h-.3zM48.1 33.8h.3v.3h-.3zM48.2 33.1l.1 .1zM48.2 33.9l.2 .1zM48.2 27.7h.4v.3h-.4zM48.3 35.5h.3v.3h-.3zM48.3 27.8l.2 .1zM48.4 35.6l.1 .1zM48.4 37.1h.4v.3h-.4zM48.4 32.4h.4v.4h-.4zM48.5 31.6h.3v.3h-.3zM48.5 37.2l.2 .1z"/>
<path d="M48.5 32.6l.2 .1zM48.6 31.7l.1 .1zM48.6 28.9h.3v.3h-.3zM48.7 29l.2 .1zM48.7 22.8h.3v.3h-.3zM48.7 35.9h.4v.3h-.4zM48.8 22.9l.2 .1zM48.8 36l.2 .1zM48.8 37.7h.4v.3h-.4zM48.9 35.1h.3v.4h-.3zM48.9 34.1h.4v.4h-.4zM48.9 37.8l.2 .1z"/>
<path d="M49 35.3l.1 .1zM49 34.2l.2 .1zM49.3 32.8h.3v.3h-.3zM49.4 32.9l.1 .1zM49.5 37.9h.3v.3h-.3zM49.6 38l.1 .1zM49.7 34.3h.4v.3h-.4zM49.7 36.1h.4v.3h-.4zM49.7 27.4h.4v.3h-.4zM49.8 34.4l.2 .1zM49.8 36.2l.2 .1zM49.8 27.5l.2 .1z"/>
<path d="M50.3 36.5h.3v.3h-.3zM50.3 38.3h.3v.4h-.3zM50.4 36.6l.2 .1zM50.4 38.4l.2 .1zM50.8 34.6h.3v.3h-.3zM50.9 34.7l.1 .1zM50.9 38.8h.4v.3h-.4zM51 38.9l.2 .1zM51.4 36.4h.3v.3h-.3zM51.5 36.5l.1 .1zM51.5 39.2h.4v.3h-.4zM51.6 39.3l.2 .1z"/>
<path d="M51.8 32.4h.4v.3h-.4zM51.9 32.5l.2 .1zM52.1 39.6h.4v.3h-.4zM52.2 39.7l.2 .1zM52.9 37.5h.3v.3h-.3zM52.9 35h.4v.3h-.4zM53 37.6l.2 .1zM53 39.1h.3v.3h-.3zM53 35.1l.2 .1zM53.1 39.2l.1 .1zM53.4 27h.3v.3h-.3zM53.5 27.1l.2 .1z"/>
<path d="M53.5 32.1h.3v.3h-.3zM53.5 28.6h.3v.4h-.3zM53.6 32.2l.1 .1zM53.6 28.8l.2 .1zM53.6 27.8h.3v.3h-.3zM53.7 39.5h.3v.3h-.3zM53.7 27.9l.2 .1zM53.8 39.6l.1 .1zM53.9 35h.3v.3h-.3zM53.9 35.1l.2 .1zM54.1 27.2h.4v.4h-.4zM54.2 27.4l.2 .1z"/>
<path d="M54.2 28.7h.4v.3h-.4zM54.3 28.8l.2 .1zM54.4 28h.4v.4h-.4zM54.5 28.1l.2 .1zM54.7 32.5h.3v.3h-.3zM54.7 32.6l.2 .1zM54.9 39.5h.4v.3h-.4zM55 39.6l.2 .1zM55.1 37.9h.4v.4h-.4zM55.2 38.1l.2 .1zM55.5 26.8h.3v.3h-.3zM55.6 26.9l.1 .1z"/>
<path d="M56.4 23.3h.3v.3h-.3zM56.4 22.5h.4v.3h-.4zM56.5 23.4l.2 .1zM56.5 22.6l.2 .1zM57.9 21.5h.3v.4h-.3zM57.9 23.2h.3v.3h-.3zM57.9 22.4h.3v.3h-.3zM57.9 21.7l.2 .1zM57.9 23.3l.2 .1zM58 22.5l.2 .1zM58.3 35.1h.3v.3h-.3zM58.4 35.2l.2 .1z"/>
<path d="M58.6 39.9h.3v.3h-.3zM58.7 39h.3v.3h-.3zM58.7 39.1l.2 .1zM59.6 39.9h.4v.3h-.4zM59.6 39h.4v.3h-.4zM59.7 39.1l.2 .1zM60.3 39h.4v.3h-.4zM60.4 39.9h.3v.3h-.3zM60.4 39.1l.2 .1zM63.6 31.9h.4v.3h-.4zM63.7 32l.2 .1zM65.6 31.6h.4v.4h-.4z"/>
<path d="M65.7 31.7h.1l.1 .2h-.1zM66.7 31.1h.4v.3h-.4zM66.8 31.2l.1-.1 .1 .2-.1 .1zM68.1 38.8h.4v.3h-.4zM68.2 38.9l.2 .1zM69.1 36.8h.3v.3h-.3zM69.2 36.9l.1 .1zM70.2 25.9h.4v.4h-.4zM70.3 26h.1l.1 .2h-.1zM70.9 24.9h.3v.4h-.3zM70.9 25h.2l.1 .2h-.1zM71.3 37.6h.3v.3h-.3z"/>
<path d="M71.3 38.8h.3v.3h-.3zM71.4 37.7l.2 .1zM71.4 38.9l.2 .1zM71.8 21.9h.4v.3h-.4zM71.9 22l.1-.1 .1 .2-.1 .1zM72 29.3h.4v.4h-.4zM72.1 29.5l.1-.1 .1 .2-.1 .1zM72.6 21.9h.4v.4h-.4zM72.6 32.9h.4v.3h-.4zM72.7 22h.1l.1 .2h-.1zM72.7 33l.2 .1zM72.7 31.6h.4v.4h-.4z"/>
<path d="M72.8 31.7h.1l.2 .2h-.2zM73.6 23.9h.4v.3h-.4zM73.7 22h.4v.3h-.4zM73.7 24l.2 .1zM73.8 22.1l.1-.1 .1 .2-.1 .1zM74.5 22h.4v.3h-.4zM74.5 31.6h.4v.3h-.4zM74.6 22.1l.1-.1 .1 .2-.1 .1zM74.6 31.7l.1-.1 .1 .2-.1 .1zM74.6 32.9h.4v.3h-.4zM74.7 33l.2 .1zM75.1 37.6h.3v.3h-.3z"/>
<path d="M75.2 37.7l.1 .1zM75.2 23.9h.3v.3h-.3zM75.2 24l.2 .1zM75.3 22h.4v.3h-.4zM75.4 36.3h.4v.3h-.4zM75.4 22.1l.1-.1 .1 .2-.1 .1zM75.5 36.4l.2 .1zM75.9 31.6h.4v.4h-.4zM76 31.7h.1l.2 .2h-.2zM76.4 22h.3v.3h-.3zM76.4 22.1l.1-.1 .2 .2-.2 .1zM76.7 31.6h.4v.4h-.4z"/>
<path d="M76.8 26.8h.3v.3h-.3zM76.8 31.7h.1l.2 .2h-.2zM76.8 26.9l.2 .1zM77.4 22h.3v.3h-.3zM77.4 22.1l.2-.1 .1 .2-.1 .1zM77.9 33.9h.4v.3h-.4zM78 34l.1-.1 .1 .2-.1 .1zM78 37.6h.4v.3h-.4zM78 38.8h.4v.3h-.4zM78.1 37.7l.2 .1zM78.1 38.9l.2 .1zM78.7 26.8h.3v.3h-.3z"/>
<path d="M78.8 26.9l.2 .1zM80 31.6h.3v.3h-.3zM80 31.7l.2 .1zM80.9 38.6h.3v.3h-.3zM80.9 38.7l.2 .1zM81 20.9h.3v.3h-.3zM81 21l.2 .1zM81.1 30.3h.3v.3h-.3zM81.1 31.1h.3v.3h-.3zM81.1 30.4l.2 .1zM81.1 31.2l.2 .1zM81.2 21.9h.3v.3h-.3z"/>
<path d="M81.3 22l.1 .1zM81.8 21.4h.3v.3h-.3zM81.8 25.3h.4v.3h-.4zM81.8 23.4h.4v.3h-.4zM81.9 21.5l.2 .1zM81.9 25.4l.2 .1zM81.9 23.5l.2 .1zM82.1 20.6h.3v.3h-.3zM82.1 20.7l.2 .1zM84.9 21.8h.4v.3h-.4zM84.9 23.1h.4v.3h-.4zM84.9 24.4h.4v.3h-.4z"/>
<path d="M84.9 25.6h.4v.4h-.4zM84.9 26.9h.4v.3h-.4zM84.9 28.2h.4v.3h-.4zM84.9 30.7h.4v.3h-.4zM84.9 29.4h.4v.4h-.4zM84.9 32h.4v.3h-.4zM84.9 33.3h.4v.3h-.4zM84.9 34.5h.4v.3h-.4zM85 21.9l.2 .1zM85 23.2l.2 .1zM85 24.5l.2 .1zM85 25.7l.2 .1z"/>
<path d="M85 27l.2 .1zM85 28.3l.2 .1zM85 30.8l.2 .1zM85 29.6l.2 .1zM85 32.1l.2 .1zM85 33.4l.2 .1zM85 34.6l.2 .1zM87 37.1h.4v.3h-.4zM87.1 37.2l.2 .1zM87.8 24.4h.4v.3h-.4zM87.8 21.8h.4v.3h-.4zM87.8 23.1h.4v.3h-.4z"/>
<path d="M87.8 26.9h.4v.3h-.4zM87.8 25.6h.4v.4h-.4zM87.8 29.4h.4v.4h-.4zM87.8 30.7h.4v.3h-.4zM87.8 28.2h.4v.3h-.4zM87.8 34.5h.4v.3h-.4zM87.8 32h.4v.3h-.4zM87.8 33.3h.4v.3h-.4zM87.9 24.5l.2 .1zM87.9 21.9l.2 .1zM87.9 23.2l.2 .1zM87.9 27l.2 .1z"/>
<path d="M87.9 25.7l.2 .1zM87.9 29.6l.2 .1zM87.9 30.8l.2 .1zM87.9 28.3l.2 .1zM87.9 34.6l.2 .1zM87.9 32.1l.2 .1zM87.9 33.4l.2 .1zM88.7 24.4h.3v.3h-.3zM88.7 21.8h.3v.3h-.3zM88.7 23.1h.3v.3h-.3zM88.7 26.9h.3v.3h-.3zM88.7 25.6h.3v.4h-.3z"/>
<path d="M88.7 29.4h.3v.4h-.3zM88.7 30.7h.3v.3h-.3zM88.7 28.2h.3v.3h-.3zM88.7 34.5h.3v.3h-.3zM88.7 32h.3v.3h-.3zM88.7 33.3h.3v.3h-.3zM88.7 24.5l.2 .1zM88.7 21.9l.2 .1zM88.7 23.2l.2 .1zM88.7 27l.2 .1zM88.7 25.7l.2 .1zM88.7 29.6l.2 .1z"/>
<path d="M88.7 30.8l.2 .1zM88.7 28.3l.2 .1zM88.7 34.6l.2 .1zM88.7 32.1l.2 .1zM88.7 33.4l.2 .1zM90.7 39.8h.4v.3h-.4zM90.8 39.9l.2 .1zM91.5 22.2h.4v.3h-.4zM91.6 24.4h.3v.3h-.3zM91.6 23.1h.3v.3h-.3zM91.6 26.9h.3v.3h-.3zM91.6 25.6h.3v.4h-.3z"/>
<path d="M91.6 29.4h.3v.4h-.3zM91.6 30.7h.3v.3h-.3zM91.6 28.2h.3v.3h-.3zM91.6 34.5h.3v.3h-.3zM91.6 33.3h.3v.3h-.3zM91.6 32h.3v.3h-.3zM91.6 22.3l.2 .1zM91.6 24.5l.2 .1zM91.6 23.2l.2 .1zM91.6 27l.2 .1zM91.6 25.7l.2 .1zM91.6 29.6l.2 .1z"/>
<path d="M91.6 30.8l.2 .1zM91.6 28.3l.2 .1zM91.6 34.6l.2 .1zM91.6 33.4l.2 .1zM91.6 32.1l.2 .1zM94.3 39.8h.3v.3h-.3zM94.4 39.9l.2 .1zM36.2 43.8h.4v.3h-.4zM36.3 43.9l.2 .1zM37.3 40.1l.2 .1zM38.9 41h.3v.3h-.3zM39 41.1l.1 .1z"/>
<path d="M39.6 41.1h.3v.3h-.3zM39.6 42h.3v.3h-.3zM39.6 41.2l.2 .1zM39.6 42.1l.2 .1zM40.2 40.2h.3v.3h-.3zM40.3 40.3l.2 .1zM41.1 53.1h.4v.4h-.4zM41.1 53.8h.4v.4h-.4zM41.2 53.2l.2 .1zM41.2 53.9l.2 .1zM41.8 47.7h.4v.4h-.4zM41.8 59.2h.4v.4h-.4z"/>
<path d="M41.9 53.8h.3v.4h-.3zM41.9 53.1h.3v.4h-.3zM41.9 47.8l.2 .1zM41.9 59.3l.2 .1zM41.9 53.9l.2 .1zM41.9 53.2l.2 .1zM42.2 40h.4v.3h-.4zM42.3 40.1l.2 .1zM42.6 53.8h.4v.4h-.4zM42.6 53.1h.4v.4h-.4zM42.7 53.9l.2 .1zM42.7 53.2l.2 .1z"/>
<path d="M42.9 47.7h.4v.4h-.4zM42.9 59.2h.4v.4h-.4zM43 47.8l.2 .1zM43 59.3l.2 .1zM43.1 41.1h.4v.3h-.4zM43.2 41.2l.2 .1zM43.4 53.8h.4v.4h-.4zM43.4 53.1h.4v.4h-.4zM43.5 53.9l.2 .1zM43.5 53.2l.2 .1zM44.7 40.5h.3v.3h-.3zM44.7 40.6l.2 .1z"/>
<path d="M45.3 40.1l.2 .1zM46 42.1h.3v.3h-.3zM46.1 42.2l.1 .1zM46.4 46.2h.3v.3h-.3zM46.5 46.3l.1 .1zM47.1 49.3h.4v.3h-.4zM47.1 52.2h.4v.3h-.4zM47.1 44.3h.4v.3h-.4zM47.2 49.4l.2 .1zM47.2 52.3l.2 .1zM47.2 44.4l.2 .1zM48.4 44.3h.3v.3h-.3z"/>
<path d="M48.4 49.3h.3v.3h-.3zM48.4 47.2h.3v.3h-.3zM48.4 52.2h.4v.3h-.4zM48.5 44.4l.2 .1zM48.5 49.4l.2 .1zM48.5 47.3l.2 .1zM48.5 52.3l.2 .1zM49.6 40.6h.4v.3h-.4zM49.7 44.3h.3v.3h-.3zM49.7 47.2h.3v.3h-.3zM49.7 49.3h.3v.3h-.3zM49.7 40.7l.2 .1z"/>
<path d="M49.7 52.2h.4v.3h-.4zM49.8 44.4l.1 .1zM49.8 47.3l.1 .1zM49.8 49.4l.1 .1zM49.8 52.3l.2 .1zM50.1 43.1h.3v.3h-.3zM50.2 43.2l.2 .1zM50.9 58h.4v.3h-.4zM50.9 49.2h.4v.3h-.4zM50.9 44.3h.4v.3h-.4zM51 47.2h.3v.3h-.3zM51 58.1l.2 .1z"/>
<path d="M51 49.3l.2 .1zM51 44.4l.2 .1zM51 47.3l.2 .1zM52.6 42.1h.3v.4h-.3zM52.7 42.3l.1 .1zM53.6 42.2h.4v.4h-.4zM53.7 42.4h.2zM54.6 44.6h.4v.3h-.4zM54.7 44.7l.2 .1zM55.8 54.5h.3v.3h-.3zM55.9 54.6l.1 .1zM56.7 44.2h.3v.3h-.3z"/>
<path d="M56.7 44.3l.2 .1zM57.4 58.4h.3v.3h-.3zM57.4 58.5l.2 .1zM57.6 43h.4v.3h-.4zM57.7 43.1l.2 .1zM58.4 43.1h.4v.3h-.4zM58.5 43.2l.2 .1zM58.6 40l.2 .1zM58.7 44.3h.3v.3h-.3zM58.7 44.4l.2 .1zM58.8 42.3h.3v.3h-.3zM58.8 42.4l.2 .1z"/>
<path d="M58.9 54.4h.4v.4h-.4zM59 54.5l.2 .1zM59.1 43.1h.3v.3h-.3zM59.1 48.6h.3v.3h-.3zM59.2 43.2l.2 .1zM59.2 48.7l.2 .1zM59.7 40l.2 .1zM59.9 43h.3v.3h-.3zM60 43.1l.2 .1zM60.4 56.3h.4v.3h-.4zM60.4 59h.4v.3h-.4zM60.4 40l.2 .1z"/>
<path d="M60.5 56.4l.2 .1zM60.5 59.1l.2 .1zM61.3 57.9h.3v.3h-.3zM61.4 58l.1 .1zM62.7 49.3h.3v.3h-.3zM62.7 47.3h.3v.3h-.3zM62.8 49.4l.2 .1zM62.8 47.4l.2 .1zM62.8 48.1h.4v.3h-.4zM62.9 48.2l.2 .1zM63.3 49.3h.3v.3h-.3zM63.3 47.3h.3v.3h-.3z"/>
<path d="M63.3 49.4l.2 .1zM63.3 47.4l.2 .1zM63.4 48.6h.3v.3h-.3zM63.5 48.7l.2 .1zM63.6 58.6h.3v.3h-.3zM63.7 58.7l.2 .1zM63.8 49.3h.3v.3h-.3zM63.8 47.3h.3v.3h-.3zM63.9 49.4l.1 .1zM63.9 47.4l.1 .1zM65.1 57.9h.3v.3h-.3zM65.2 56.6h.3v.3h-.3z"/>
<path d="M65.2 58l.2 .1zM65.3 56.7l.1 .1zM65.3 55.2h.3v.3h-.3zM65.4 55.3l.1 .1zM65.7 57.2h.4v.3h-.4zM65.8 57.3l.2 .1zM66.5 57.5h.3v.3h-.3zM66.5 57.6l.2 .1zM67.8 59.2h.3v.3h-.3zM67.9 59.3l.1 .1zM68.9 55.9h.3v.3h-.3zM68.9 57.5h.4v.3h-.4z"/>
<path d="M69 56l.2 .1zM69 57.6l.2 .1zM69.4 56.3h.3v.3h-.3zM69.4 56.4l.2 .1zM69.8 55.9h.4v.3h-.4zM69.9 56l.2 .1zM70.4 58.1h.3v.3h-.3zM70.4 58.2l.2 .1zM70.7 57.3h.4v.3h-.4zM70.8 57.4l.2 .1zM70.8 54.5h.4v.3h-.4zM70.9 54.6l.2 .1z"/>
<path d="M71.4 41.4h.3v.3h-.3zM71.4 41.5l.2 .1zM71.9 58.8h.3v.3h-.3zM71.9 58.9l.2 .1zM72.5 56.1h.4v.3h-.4zM72.6 56.2l.2 .1zM73.8 55.6h.3v.3h-.3zM73.9 55.7l.2 .1zM74.6 58.2h.4v.3h-.4zM74.7 58.3l.2 .1zM74.9 41.4h.4v.3h-.4zM75 41.5l.2 .1z"/>
<path d="M75.1 40.1h.3v.3h-.3zM75.2 40.2l.1 .1zM75.3 57.5h.3v.3h-.3zM75.3 57.6l.2 .1zM76.7 46.1h.4v.4h-.4zM76.8 46.2l.2 .1zM76.8 58.3h.4v.3h-.4zM76.9 58.4l.2 .1zM77.5 59.3h.3v.3h-.3zM77.5 59.4l.2 .1zM77.6 58.4h.3v.3h-.3zM77.7 58.5l.2 .1z"/>
<path d="M78 40.1h.3v.3h-.3zM78.1 40.2l.2 .1zM78.3 45h.3v.3h-.3zM78.3 45.1l.2 .1zM78.8 43.3h.4v.4h-.4zM78.9 44.3h.3v.3h-.3zM78.9 43.4l.2 .1zM79 44.4l.1 .1zM79.7 41.1h.3v.4h-.3zM79.7 41.3l.2 .1zM80 49.9h.3v.4h-.3zM80.1 50.1l.2 .1z"/>
<path d="M80.5 49.4h.4v.3h-.4zM80.6 49.5l.2 .1zM80.7 41.1h.4v.3h-.4zM80.8 41.2l.2 .1zM80.9 56.3h.3v.3h-.3zM81 56.4l.2 .1zM81.5 47.5h.3v.3h-.3zM81.6 47.6l.1 .1zM81.6 44h.4v.4h-.4zM81.7 44.2l.2 .1zM81.9 46.8h.3v.3h-.3zM82 46.9l.2 .1z"/>
<path d="M82.1 44.5h.4v.4h-.4zM82.1 43.3h.4v.3h-.4zM82.1 45.8h.4v.3h-.4zM82.2 44.7l.2 .1zM82.2 43.4l.2 .1zM82.2 45.9l.2 .1zM82.8 47.2h.3v.3h-.3zM82.9 47.3l.1 .1zM83.2 49.4h.3v.3h-.3zM83.3 49.5l.2 .1zM83.3 46.7h.4v.3h-.4zM83.4 46.8l.2 .1z"/>
<path d="M84.4 51h.4v.3h-.4zM84.5 51.1l.2 .1zM84.8 51.6h.3v.3h-.3zM84.9 51.7l.2 .1zM85.3 51h.3v.4h-.3zM85.3 51.2l.2 .1zM85.4 43.3h.4v.3h-.4zM85.4 44.5h.4v.3h-.4zM85.5 45.7h.3v.3h-.3zM85.5 43.4l.2 .1zM85.5 44.6l.2 .1zM85.6 45.8l.1 .1z"/>
<path d="M85.7 47.1h.3v.3h-.3zM85.7 47.2l.2 .1zM85.9 54.6h.3v.3h-.3zM86 54.7l.1 .1zM86.1 42.3h.4v.4h-.4zM86.2 42.4l.2 .1zM86.8 54.6h.4v.3h-.4zM86.8 57.2h.4v.3h-.4zM86.9 54.7l.2 .1zM86.9 57.3l.2 .1zM87.1 51.2h.3v.3h-.3zM87.1 51.3l.2 .1z"/>
<path d="M87.8 54.6h.3v.3h-.3zM87.9 54.7l.1 .1zM88 51.2h.4v.3h-.4zM88.1 51.3l.2 .1zM88.3 52.5h.3v.3h-.3zM88.4 52.6l.1 .1zM89.2 52.4h.3v.3h-.3zM89.3 52.5l.1 .1zM89.4 56.2h.3v.3h-.3zM89.4 48.1h.4v.3h-.4zM89.4 56.3l.2 .1zM89.5 48.2l.2 .1z"/>
<path d="M89.7 46h.4v.3h-.4zM89.8 46.1l.2 .1zM90.3 50.9h.4v.3h-.4zM90.4 51l.2 .1zM90.6 44.8h.3v.3h-.3zM90.7 44.9l.1 .1zM90.7 43.8h.4v.3h-.4zM90.7 42.1h.4v.4h-.4zM90.7 43h.4v.3h-.4zM90.7 41.1h.4v.3h-.4zM90.8 43.9l.2 .1zM90.8 42.3l.2 .1z"/>
<path d="M90.8 43.1l.2 .1zM90.8 41.2l.2 .1zM90.9 46h.3v.3h-.3zM91 46.1l.1 .1zM91.5 48.4h.3v.3h-.3zM91.6 48.5l.2 .1zM91.8 46.5h.4v.3h-.4zM91.9 46.6l.2 .1zM92 45.4h.4v.3h-.4zM92.1 45.5l.2 .1zM93.1 49.1h.3v.3h-.3zM93.1 49.2l.2 .1z"/>
<path d="M93.9 47.2h.4v.3h-.4zM94 47.3l.2 .1zM94.3 41.1h.3v.3h-.3zM94.3 42.3h.3v.3h-.3zM94.3 43.6h.3v.3h-.3zM94.4 41.2l.2 .1zM94.4 42.4l.2 .1zM94.4 43.7l.2 .1zM55.8 60.2h.3v.3h-.3zM55.9 60.3l.1 .1zM81 61.1h.4v.3h-.4zM81.1 61.2l.2 .1z"/>
<path d="M81.5 60.3h.3v.3h-.3zM81.5 60.4l.2 .1z"/>
</g>
<!-- layer: Drawing Origin -->
<path d="M23.9 67.3h1.2M24.3 67.1h.4v.4h-.4zM24.5 66.7v1.2" fill="none" stroke="#ff79cb" stroke-width=".22"/>
<text font-size="4" fill="#b3b3b9" x="44.8" y="100.8">TEXAS INSTRUMENTS</text>
<g font-size="3.5" fill="#b3b3b9">
<text x="29.5" y="113.5">2515210</text>
<text x="54" y="114.4">E2</text>
</g>
<text font-size="3.2" fill="#b3b3b9" x="27.9" y="108">nHD EVM</text>
<g font-size="2.7" fill="#37f7d7">
<text x="82.3" y="107.8">SOLDERMASK - SECONDARY SIDE</text>
<text x="236" y="109">SOLDERMASK BOTTOM</text>
<text x="112.6" y="114.1">8</text>
</g>
<g font-size="2.7" fill="#ff79cb">
<text x="177.7" y="102.7">TEXAS INSTRUMENTS</text>
<text x="253.9" y="102.3">17745</text>
<text x="277.4" y="102.3">131881</text>
<text x="177.7" y="109.4">DLPDLCR2000EVM</text>
<text x="231.8" y="109.4">X</text>
<text x="177.7" y="116.4">Philippe Dollo</text>
<text x="206.6" y="116.4">Lynn Witter</text>
<text x="234.8" y="116.3">B</text>
<text x="249.1" y="116.3">MAR-27-2018</text>
<text x="275.8" y="116.3">XX</text>
<text x="280.6" y="116.3">of</text>
<text x="285.4" y="116.3">XX</text>
</g>
<g font-size="2.7" fill="#b3b3b9">
<text x="82" y="113.9">TIDLP-111609-01</text>
<text x="121" y="113.5">13</text>
<text x="61.5" y="114.4">16-MAR-2017</text>
</g>
<g font-size="2.2" fill="#ff79cb">
<text x="174.8" y="99.5">CUSTOMER:</text>
<text x="245.7" y="99">KSID:</text>
<text x="271.6" y="99">JOB NUMBER:</text>
<text x="174.8" y="106.2">BOARD NAME:</text>
<text x="226.9" y="106.2">LAYER DESCRIPTION:</text>
<text x="174.8" y="113.2">ENGINEER:</text>
<text x="203.6" y="113.2">PCB DESIGNER:</text>
<text x="226.9" y="113">BOARD REV:</text>
<text x="245.7" y="113">RELEASE DATE:</text>
<text x="271.7" y="113">SHEET NUMBER:</text>
</g>
<g font-size="2.1">
<text x="138.5" y="1.2">ART FILM - 111609-01_smb</text>
<text x="138.5" y="129">ART FILM - 111609-01_smb</text>
</g>
</svg>
